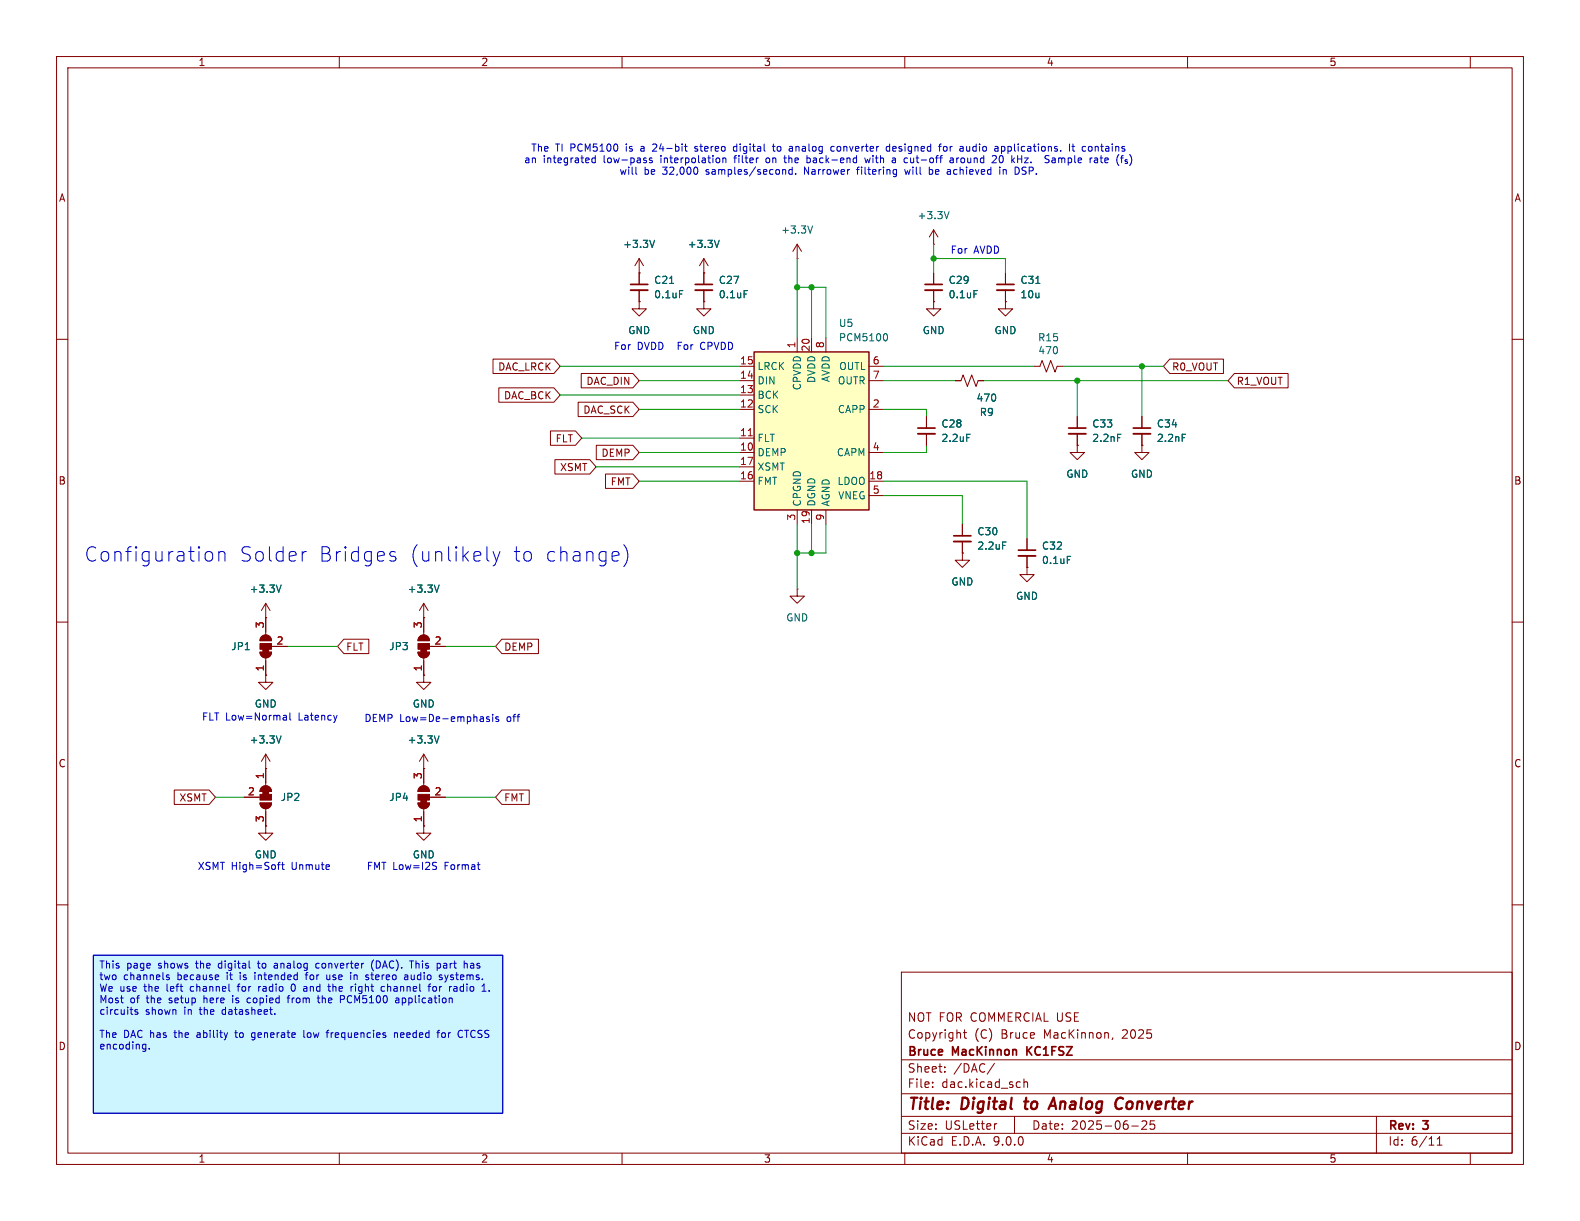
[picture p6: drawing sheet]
<svg xmlns="http://www.w3.org/2000/svg" width="279mm" height="216mm" viewBox="0 0 279 216" stroke-linecap="round" stroke-linejoin="round" font-family="sans-serif">
<g fill="none" stroke="#840000" stroke-width=".18">
<path d="M10 10h259.4v195.9h-259.4zM12 12h255.4v191.9h-255.4zM60 10v2M110 10v2M160 10v2M210 10v2M260 10v2M10 60h2M267.4 60h2M10 110h2M267.4 110h2M10 160h2"/>
<path d="M159.4 171.9h108v32h-108zM267.4 160h2M159.4 197.4h108M159.4 193.4h108M159.4 187.4h108M164.9 192.1v.2M164.9 191.4v.1M167.1 189.4v.2M167.1 188.7v.1M170.4 182.6h.5M170.6 182.1v1.3l.3 .2M175.9 188l-1.3 1.9"/>
<path d="M176.3 198.7l-.3 .1M179.4 197.4v3M180.3 191.3l.1 .1M180.4 192.2l-.1 .1M181.1 190.8v1.5M181.1 191.4l.2-.1 .3 .1 .1 .9M196.8 183.5l-.2 .3M200.1 199.1h1.2M201.9 198.3l.6-.1 .2 .1 .1 .3-.9 1.1h.9M204.1 198.2h-.7v.7l.2-.1h.5l.1 .2-.1 .5-.2 .2-.5-.2M243.4 197.4v6.5M60 203.9v2"/>
<path d="M110 203.9v2M159.4 200.4h108M160 203.9v2M210 203.9v2M254.1 202.5h.9M254.1 201.4l.5-.4v1.5M260 203.9v2"/>
</g>
<path d="M181.1 194.8h.8M181.5 194.1l-.2 1.7 .2 .3M185.4 196.1l.9-2 .4 2M185.7 195.5h.9M197.7 194.2a.67 .67 0 0 1 .9 .1M198.4 195.9l-.6 .2" fill="none" stroke="#840000" stroke-width=".4"/>
<path d="M181.6 185.1v1.5M182.5 185.1l-.9 .8" fill="none" stroke="#840000" stroke-width=".3"/>
<path d="M16.5 168.9h72.4v28h-72.4z" fill="#cdf5ff"/>
<path d="M111.5 50.3h3.1M122.9 50.3h3.1M163.6 50.3h3M176.3 50.3h3M162.3 75.7h3.1M189 75.7h3M168.7 94.7h3" fill="none" stroke="#840000" stroke-width=".3"/>
<path d="M111.5 51.3h3.1M122.9 51.3h3.1M163.6 51.3h3M176.3 51.3h3M162.3 76.7h3.1M189 76.7h3M168.7 95.8h3" fill="none" stroke="#840000" stroke-width=".33"/>
<g fill="none" stroke="#840000" stroke-width=".18">
<path d="M113 48.3h.1M113 53.3v1.3h1.3l-1.3 1.3-1.2-1.3h1.2M113 53.3h.1M113 45.7l-.7 1.3M113 45.7l.8 1.3M113 45.7v4.6M113 51.3v2M124.5 48.3h.1M124.5 53.3v1.3h1.2l-1.2 1.3-1.3-1.3h1.3M124.5 53.3h.1M124.5 45.7l-.8 1.3M124.5 45.7l.7 1.3"/>
<path d="M124.5 45.7v4.6M124.5 51.3v2M141 45.7h.1M141 43.2l-.8 1.3M141 43.2l.7 1.3M141 43.2v2.5M165.1 43.2h.1M165.1 53.3v1.3h1.3l-1.3 1.3-1.3-1.3h1.3M165.1 53.3h.1M165.1 40.6l-.8 1.3M165.1 40.6l.8 1.3M165.1 40.6v2.6"/>
<path d="M165.1 48.3v2M165.1 51.3v2M177.8 53.3v1.3h1.3l-1.3 1.3-1.3-1.3h1.3M177.8 53.3h.1M177.8 48.3v2M177.8 51.3v2M163.8 73.7v2M163.8 76.7v2M168.9 67.3h1l.4-1 .8 2 .7-2 .8 2 .4-1h1M182.9 64.8h1l.4-1 .7 2 .8-2 .8 2 .3-1h1.1M190.5 78.7v1.3h1.3l-1.3 1.3-1.3-1.3h1.3M190.5 78.7h.1"/>
<path d="M190.5 73.7v2M190.5 76.7v2M170.2 97.8v1.3h1.2l-1.2 1.2-1.3-1.2h1.3M170.2 97.8h.1M170.2 92.7v2M170.2 95.8v2M47 119.4v1.3h1.3l-1.3 1.2-1.3-1.2h1.3M47 119.4h.1M73.9 115.3h2a1.02 1.02 0 0 1-1 1 1.02 1.02 0 0 1-1-1zM74.2 112.6a1.02 1.02 0 0 1 1.1-.3 1.02 1.02 0 0 1 .6 1h-2zM74.9 119.4v1.3h1.3l-1.3 1.2-1.2-1.2h1.2M74.9 119.4h.1"/>
<path d="M74.9 109.2v3.1M74.9 116.3v3.1M75.9 114.3h2.8M141 104.1v1.3h1.2l-1.2 1.3-1.3-1.3h1.3M141 104.1h.1M46.3 139.2a1.02 1.02 0 0 1 1.1-.2 1.02 1.02 0 0 1 .6 1h-2zM47 135.9h.1M47 133.4l-.8 1.2M47 133.4l.8 1.2M47 133.4v5.5M74.2 139.2a1.02 1.02 0 0 1 1.1-.2 1.02 1.02 0 0 1 .6 1h-2zM74.9 135.9h.1"/>
<path d="M74.9 133.4v5.5M74.9 133.4l-.7 1.2M74.9 133.4l.8 1.2M43.2 141h2.8M46 142h2a1.02 1.02 0 0 1-1 1 1.02 1.02 0 0 1-1-1zM47 146.1v1.2h1.3l-1.3 1.3-1.3-1.3h1.3M47 146.1h.1M47 143v3.1M73.9 142h2a1.02 1.02 0 0 1-1 1 1.02 1.02 0 0 1-1-1zM74.9 143v3.1M75.9 141h2.8"/>
</g>
<g fill="none" stroke="#006464" stroke-width=".18">
<path d="M143.7 39.9l-.4 1.3M167.8 37.4l-.4 1.3M115.8 42.5l-.5 1.3M118.4 50.1h.7M120.2 51.4h.6M127.2 42.5l-.4 1.3M131.6 51.4h.6M172.2 51.4h.6M183.2 50.1h.7M171 76.8h.6M197.6 76.8h.6M177.3 95.8h.6"/>
<path d="M49.7 130.1l-.4 1.3M77.7 130.1l-.5 1.3"/>
</g>
<g fill="#840000" stroke="#840000" stroke-width=".18">
<path d="M74.4 114.8h1v.5h-1z"/>
<path d="M73.9 115.3h2a1.02 1.02 0 0 1-1 1 1.02 1.02 0 0 1-1-1z"/>
<path d="M73.9 113.8h2v1h-2z"/>
<path d="M74.2 112.6a1.02 1.02 0 0 1 1.1-.3 1.02 1.02 0 0 1 .6 1h-2z"/>
<path d="M46.5 140h1v.5h-1z"/>
<path d="M46.3 139.2a1.02 1.02 0 0 1 1.1-.2 1.02 1.02 0 0 1 .6 1h-2z"/>
<path d="M46 140.5h2v1h-2z"/>
<path d="M46 142h2a1.02 1.02 0 0 1-1 1 1.02 1.02 0 0 1-1-1z"/>
<path d="M74.4 141.5h1v.5h-1z"/>
<path d="M73.9 142h2a1.02 1.02 0 0 1-1 1 1.02 1.02 0 0 1-1-1z"/>
<path d="M73.9 140.5h2v1h-2z"/>
<path d="M74.2 139.2a1.02 1.02 0 0 1 1.1-.2 1.02 1.02 0 0 1 .6 1h-2z"/>
</g>
<path d="M133.3 62.2h20.4v28h-20.4z" fill="#ffffc2"/>
<path d="M133.3 62.2h20.4v28h-20.4z" fill="none" stroke="#840000" stroke-width=".25"/>
<g fill="none" stroke="#840000" stroke-width=".18">
<path d="M113 48.3h.1M113 53.3h.1M113 48.3v2M113 51.3v2M124.5 48.3h.1M124.5 53.3h.1M124.5 48.3v2M124.5 51.3v2M141 59.7v2.5M143.5 59.7v2.5M146 59.7v2.5M165.1 53.3h.1"/>
<path d="M165.1 48.3v2M165.1 51.3v2M177.8 53.3h.1M177.8 48.3v2M177.8 51.3v2M87.2 63.5h10.7l1.2 1.3-1.2 1.2h-10.7zM88.2 68.6h9.7l1.2 1.3-1.2 1.2h-9.7zM97.3 76.2h4.5l1.1 1.3-1.1 1.2h-4.5zM102.2 71.1h9.7l1.1 1.3-1.1 1.3h-9.7zM102.8 66h9.1l1.1 1.3-1.1 1.3h-9.1zM105.4 78.7h6.5l1.1 1.3-1.1 1.3h-6.5zM130.8 64.8h2.5"/>
<path d="M130.8 67.3h2.5M130.8 69.9h2.5M130.8 72.4h2.5M130.8 77.5h2.5M153.7 64.8h2.5M153.7 67.3h2.5M153.7 72.4h2.5M163.8 73.7v2M163.8 76.7v2M168.9 67.3h1M173 67.3h1M190.5 78.7h.1"/>
<path d="M190.5 73.7v2M190.5 76.7v2M201.9 78.7v1.3h1.3l-1.3 1.3-1.2-1.3h1.2M201.9 78.7h.1M201.9 73.7v2M201.9 76.7v2M206.9 63.5h9.4v2.5h-9.4l-1.2-1.2zM218.3 66h9.5v2.6h-9.5l-1.1-1.3zM98.1 81.3h6.2l1.1 1.3-1.1 1.2h-6.2zM107.1 83.8h4.8l1.1 1.3-1.1 1.3h-4.8zM130.8 80h2.5M130.8 82.6h2.5"/>
<path d="M130.8 85.1h2.5M141 90.2v2.5M143.5 90.2v2.5M146 90.2v2.5M153.7 80h2.5M153.7 85.1h2.5M153.7 87.6h2.5M170.2 97.8h.1M170.2 92.7v2M170.2 95.8v2M181.6 95.3v2M181.6 98.3v2"/>
<path d="M46 115.3h2a1.02 1.02 0 0 1-1 1 1.02 1.02 0 0 1-1-1zM46.3 112.6a1.02 1.02 0 0 1 1.1-.3 1.02 1.02 0 0 1 .6 1h-2zM47 109.2h.1M47 119.4h.1M47 106.7v5.6M47 116.3v3.1M47 106.7l-.8 1.3M47 106.7l.8 1.3M48 114.3h2.8M60.8 113h4.4v2.6h-4.4l-1.1-1.3zM74.9 109.2h.1M74.9 119.4h.1"/>
<path d="M74.9 106.7l-.7 1.3M74.9 106.7l.8 1.3M74.9 106.7v5.1M74.9 116.8v2.6M76.2 114.3h2.5M88.7 113h6.5v2.6h-6.5l-1.1-1.3zM181.6 100.3v1.3h1.3l-1.3 1.3-1.3-1.3h1.3M181.6 100.3h.1M30.8 139.7h6.2l1.1 1.3-1.1 1.2h-6.2zM47 135.9h.1M47 135.9v2.5M74.9 135.9h.1"/>
<path d="M74.9 135.9v2.5M88.7 139.7h4.9v2.5h-4.9l-1.1-1.2zM43.2 141h2.5M47 146.1h.1M47 143.5v2.6M74.9 146.1v1.2h1.3l-1.3 1.3-1.2-1.3h1.2M74.9 146.1h.1M74.9 143.5v2.6M76.2 141h2.5"/>
</g>
<path d="M132.3 77.1h.7" fill="none" stroke="#a90000" stroke-width=".18"/>
<g fill="none" stroke="#006464" stroke-width=".18">
<path d="M115.8 42.5l-.5 1.3M118.4 50.1h.7M120.2 51.4h.6M127.2 42.5l-.4 1.3M131.6 51.4h.6M156.6 59a.79 .79 0 0 1 0 1.3M172.2 51.4h.6M183.2 50.1h.7M171 76.8h.6M197.6 76.8h.6M209.1 76.8h.6M177.3 95.8h.6"/>
<path d="M188.7 98.4h.6M49.7 103.4l-.4 1.3M77.7 103.4l-.5 1.3M49.7 130.1l-.4 1.3M77.7 130.1l-.5 1.3"/>
</g>
<g fill="#840000" stroke="#840000" stroke-width=".18">
<path d="M46.5 114.8h1v.5h-1z"/>
<path d="M46 115.3h2a1.02 1.02 0 0 1-1 1 1.02 1.02 0 0 1-1-1z"/>
<path d="M46 113.8h2v1h-2z"/>
<path d="M46.3 112.6a1.02 1.02 0 0 1 1.1-.3 1.02 1.02 0 0 1 .6 1h-2z"/>
</g>
<path d="M200.4 75.7h3.1M180.1 97.3h3" fill="none" stroke="#840000" stroke-width=".3"/>
<path d="M200.4 76.7h3.1M180.1 98.3h3" fill="none" stroke="#840000" stroke-width=".33"/>
<g fill="none" stroke="#009600" stroke-width=".18">
<path d="M141 50.8h5v8.9M141 45.7v14M143.5 50.8v8.9M165.1 43.2v5.1M165.1 45.7h12.7v2.6M99.1 64.8h31.7M99.1 69.9h31.7M102.9 77.5h27.9M113 67.3h17.8M113 72.4h17.8M156.2 67.3h12.7M156.2 64.8h26.7"/>
<path d="M156.2 72.4h7.6v1.3M163.8 78.7v1.3h-7.6M174 67.3h43.2M188 64.8h17.7M190.5 67.3v6.4M201.9 64.8v8.9M105.4 82.6h25.4M113 80h17.8M113 85.1h17.8M141 92.7v11.4M143.5 92.7v5.1M146 92.7v5.1h-5"/>
<path d="M156.2 87.6h14v5.1M156.2 85.1h25.4v10.2M50.8 114.3h8.9M78.7 114.3h8.9M38.1 141h5.1M78.7 141h8.9"/>
</g>
<g fill="none" stroke="#0000c2" stroke-width=".18">
<path d="M105.3 27.5v1.3M105.3 28l-.4-.1-.2 .3 .1 .5h.5M112.4 29.6v1l.2 .2M115.3 28l-.3-.1-.2 .2 .1 .2 .4 .1v.3h-.5M115.6 25.5l-.2 .1M116.1 26l-.7 .7h.7M121 25.9h.5M121.2 25.5v1.1l.3 .1M122.9 26.7h.3M123.2 25.9l-.3 .2v.1l.3 .1M123.4 30l-.2 .8M127.2 28.1v.6"/>
<path d="M127.8 28.1l.2-.2 .3 .1 .1 .8M127.8 27.9v.9M130.3 25.9h-.4l-.2 .2 .1 .6h.5M135.6 28l-.2 .2 .2 .5M136.6 25.9h.5M136.8 25.5v1.1l.3 .1M138.6 27.9h.5M138.8 30l.1 .2v.6M138.8 27.5v1.1l.3 .2M140 25.9l.1 .2v.6M140.1 29.6v1.2M140.1 30h-.4l-.2 .2 .1 .6h.5"/>
<path d="M140.1 26.7h-.4M140.1 26.2h-.4M140.7 30.7v.1M142.7 27.5v1.3M143.2 28v.1M143.2 28.7l-.1 .1-.4-.1M147.5 25.9h-.3l-.3 .2 .1 .6h.5M148.1 26v.6M151.5 30h.4M151.7 29.6l-.1 1.2M152.9 27.9l.3 .9 .2-.6 .2 .6 .3-.9M157.3 25.9h-.3l-.3 .2 .1 .6h.5"/>
<path d="M157.3 25.5v1.2M157.8 28.7h.6M158.2 27.9l-.4 .1M158.3 25.9h-.3l-.1 .2v.6h.4M158.3 28l.1 .8M158.4 28.2l-.6 .2M158.4 30h.1M158.5 26.2l-.6 .1M158.5 30v1l-.1 .2M158.5 30.8h-.1M160 30l.2 .8 .3-.6M164.3 30h.4l.2 .1"/>
<path d="M164.3 29.6v1.2M164.9 30.7l-.2 .1h-.4M166 25.9h.5M166.5 25.5h-.3M166.9 25.9h.3l.3 .2v.4l-.3 .2h-.3l-.1-.2zM167.7 30h.3l.1 .8M168 28h.5l.1 .8M168.1 30.8h-.4M168.1 30.3h-.4M168.6 28.2l-.4 .1-.2 .2 .2 .3 .4-.1M169.2 27.9v.9M169.4 27.9l-.2 .3"/>
<path d="M170.9 25.9l.1 .8h.3l.2-.1M176.1 27.6v.5l-.7 .7h.8M176.8 29.6v.1M176.8 30v.8M176.8 27.6a.69 .69 0 0 0 .3 1.2M177.1 25.9h.4l.2 .2-.1 .6h-.5M177.1 25.9v1.3M177.1 27.5l-.2 .1M177.4 30v.8M177.8 30l-.4 .1M180 28.1h.7M180 29.6l.2 .5-.2 .7"/>
<path d="M185 28.1l.4 .1 .1 .3-.2 .3h-.3M186.5 28l.1 .8M186.6 28.2l-.4 .1-.2 .2 .2 .3 .4-.1M189.1 25.5v1.2M189.6 25.9h.4M189.7 25.5v1.1l.3 .1M193.7 25.9v.8M193.8 25.9l-.1 .1M193.9 27.9l.2 .2v.7M194.1 28.7l-.1 .1M194.1 28.2l-.1 .1M194.5 27.9h.5"/>
<path d="M194.7 27.5v1.1l.3 .2M199.1 28.6h.2l.1 .2-.3 .1M199.1 28.2l.2 .1M199.9 27.6a1.47 1.47 0 0 1-.1 1.7M36.8 97.5a.69 .69 0 0 1 .8 .5v.7a.69 .69 0 0 1-.8 .5M38.7 97.8a.63 .63 0 0 1 1.1 .1v1.3M38.7 97.5v1.7M54.2 97.5l-.5 .1M69.3 97.5l.6 .1M69.3 98.4l.6 .1 .1 .4-.3 .3h-.5M87.2 97.5l.6 1.7M87.8 99.2l-.2 .6-.4 .3"/>
<path d="M88.4 97.5l-.6 1.7M110.3 96.3a2.91 2.91 0 0 1 0 3.9M50.2 126.5h.4l.1 .8M50.7 127.3h-.5M50.7 126.8h-.5M51.3 126.1v1l.1 .2M86.5 126.8l-.3-.1-.2 .2 .1 .2 .4 .1v.3h-.5M87.1 126.3v.1M87.1 126.7v.9M88.2 126.8l-.4-.1-.1 .2v.2l.5 .1v.3h-.5M49.1 152.9h.4M49.5 152.5l-.3 .2"/>
<path d="M49.8 152.9h.5M50 152.5v1.1l.3 .1M76.7 153.1l.4 .1 .1 .3-.2 .2h-.3M16.5 168.9h72.4v28h-72.4zM24.3 178.6l-.3-.1-.1 .2v.2l.4 .1v.3h-.4M29.4 172.6l.6 .4-.2 .2h-.4M29.9 172.4h-.3l-.2 .2M41.1 176v.2M41.1 176.5v.8M41.9 174.4h.5M42.2 174.1l-.1 1.2M44.1 171.1l.1 .1"/>
<path d="M44.2 176.5h-.4l-.1 .2v.5l.5 .1M45.1 172v.1M45.1 172.4v.8M45.5 170.3h.5M45.7 169.9v1.2M45.7 174.4v.9M46.1 174.4l-.4 .3M48.6 179.2v.2M48.9 170.3l-.4 .1M48.9 170.7h-.3l-.1 .2v.2l.4 .1M50.8 176.5h.4M50.9 176.2v1.1"/>
<path d="M51.2 176l-.2 .1M51.5 174.2v.8l.3 .3 .2-.1M54.1 174.4l.2 .2v.7M54.2 172.1v1.1M54.3 175.2l-.5 .1M54.3 174.7l-.5 .1M56.1 176.5h.5M56.3 176v1.1l.3 .2M56.4 170.4l-.3-.1-.3 .3 .2 .5h.4M57.8 172.4v.8h.3l.2-.1M58 174.4h.4M58.3 175.3h.1"/>
<path d="M58.9 174v1.3M59 174.4l-.1 .1M60.9 176.3l-.1 .4h-.6M62.6 172.4v.8M62.8 172.4l-.2 .1M62.9 174.4v.9M65 172.8l.2 .2-.2 .2M65 172.4h.2M65.6 172.4h.5M66.1 169.7a1.46 1.46 0 0 0 0 2M67.6 174.4l.4 .1M68 175.2l-.4 .1"/>
<path d="M68.5 174v1.3M68.9 174.4l-.4 .1M70 177.3h.5M70 176.5h.5v.8M70.5 176.8l-.5 .1M71.6 173.2h.5M72.1 172.6v.6M72.1 172.7l-.5 .1M72.4 169.9h.7M75.7 174.4h.5M76.6 174.5l.2-.1 .3 .1 .1 .5-.1 .2-.3 .1-.2-.1zM78 172.8l.2 .2-.2 .2"/>
<path d="M78 172.4h.2M78.5 170.8v.3M78.6 172.4l.3 .8M78.9 173.2l-.3 .5M79.2 172.4l-.3 .8M80.8 175.2l-.4 .1M80.8 174.7l-.4 .1M80.8 174.6v.7M82.5 170.3l.1 .2v.7M83.6 170.3l-.4 .1M83.7 170.7h-.3l-.2 .2v.2l.5 .1M86.5 175.2v.1"/>
<path d="M25.4 184.7h.4M25.8 185.4l-.4 .1M25.8 184.7v1l-.3 .2M26.4 185.4v.1M41.5 182.6h.5M41.7 182.2l.1 1.2M44.5 183.8l.3 .1M45 182.6l-.4 .1-.1 .1v.5l.5 .2M53.7 182.2v1.1l.2 .2M57.7 182.6h.4M58.1 182.2h-.2M69.8 182.7l.1-.1 .3 .1 .1 .8"/>
<path d="M69.8 182.6v.9M77.3 182.6h.4M77.7 182.2h-.2M78.5 182.6l-.3 .1-.1 .1 .1 .5 .3 .2M81.7 182.2l.1 .1M81.8 183.3l-.1 .1M82.2 182.2h.7"/>
</g>
<g fill="#009600" stroke="#009600" stroke-width=".18">
<circle cx="165.1" cy="45.7" r=".46"/>
<circle cx="143.5" cy="50.8" r=".46"/>
<circle cx="141" cy="50.8" r=".46"/>
<circle cx="190.5" cy="67.3" r=".46"/>
<circle cx="201.9" cy="64.8" r=".46"/>
<circle cx="143.5" cy="97.8" r=".46"/>
<circle cx="141" cy="97.8" r=".46"/>
</g>
<g font-size="3.5" fill="#0000c2">
<text x="14.9" y="99.5">Configuration</text>
<text x="42.3" y="99.5">Solder</text>
<text x="56.3" y="99.5">Bridges</text>
<text x="72.3" y="99.5">(unlikely</text>
<text x="90.5" y="99.5">to</text>
<text x="96.2" y="99.5">change)</text>
</g>
<g font-size="2.8" fill="#840000">
<text x="160.4" y="196.8">Title:</text>
<text x="170.1" y="196.8">Digital</text>
<text x="182.1" y="196.8">to</text>
<text x="187.4" y="196.8">Analog</text>
<text x="199.7" y="196.8">Converter</text>
</g>
<g font-size="2.1" fill="#840000">
<text x="160.4" y="183.9">Copyright</text>
<text x="160.4" y="180.9">NOT FOR COMMERCIAL USE</text>
<text x="172.3" y="183.9">(C)</text>
<text x="177.1" y="183.9">Bruce</text>
<text x="184.7" y="183.9">MacKinnon,</text>
<text x="198.7" y="183.9">2025</text>
<text x="160.4" y="189.9">Sheet:</text>
<text x="160.4" y="187.1">Bruce</text>
<text x="168.5" y="187.1">MacKinnon</text>
<text x="168.6" y="189.9">/DAC/</text>
<text x="182.2" y="187.1">KC1FSZ</text>
<text x="160.4" y="192.6">File:</text>
<text x="166.5" y="192.6">dac.kicad_sch</text>
<text x="160.4" y="202.8">KiCad</text>
<text x="160.4" y="200">Size:</text>
<text x="167.1" y="200">USLetter</text>
<text x="168.1" y="202.8">E.D.A.</text>
<text x="175.7" y="202.8">9.0.0</text>
<text x="182.4" y="200">Date:</text>
<text x="189.4" y="200">2025-06-25</text>
<text x="245.4" y="200.2">Rev:</text>
<text x="245.4" y="202.8">Id:</text>
<text x="249.5" y="202.8">6/11</text>
<text x="251.8" y="200.2">3</text>
</g>
<g font-size="1.8" fill="#840000">
<text x="35" y="11.9">1</text>
<text x="85" y="11.9">2</text>
<text x="135" y="11.9">3</text>
<text x="185" y="11.9">4</text>
<text x="235" y="11.9">5</text>
<text x="10.3" y="35.9">A</text>
<text x="267.7" y="35.9">A</text>
<text x="88" y="65.7">DAC_LRCK</text>
<text x="207.2" y="65.7">R0_VOUT</text>
<text x="89" y="70.8">DAC_BCK</text>
<text x="103.6" y="68.3">DAC_DIN</text>
<text x="218.6" y="68.3">R1_VOUT</text>
<text x="103.1" y="73.3">DAC_SCK</text>
<text x="98.2" y="78.4">FLT</text>
<text x="98.9" y="83.5">XSMT</text>
<text x="106.3" y="81">DEMP</text>
<text x="10.3" y="85.9">B</text>
<text x="107.9" y="86">FMT</text>
<text x="267.7" y="85.9">B</text>
<text x="61.1" y="115.3">FLT</text>
<text x="89.1" y="115.3">DEMP</text>
<text x="10.3" y="135.9">C</text>
<text x="267.7" y="135.9">C</text>
<text x="31.6" y="141.9">XSMT</text>
<text x="89.1" y="141.9">FMT</text>
<text x="10.3" y="185.9">D</text>
<text x="267.7" y="185.9">D</text>
<text x="35" y="205.8">1</text>
<text x="85" y="205.8">2</text>
<text x="135" y="205.8">3</text>
<text x="185" y="205.8">4</text>
<text x="235" y="205.8">5</text>
</g>
<g font-size="1.8" fill="#0000c2">
<text x="92.6" y="29.1">an</text>
<text x="93.8" y="27">The</text>
<text x="96.1" y="29.1">integrated</text>
<text x="98.2" y="27">TI PCM5100</text>
<text x="106.8" y="29.1">low-pass</text>
<text x="111" y="27">is</text>
<text x="113.8" y="27">a</text>
<text x="116.1" y="27">24-bit</text>
<text x="117.1" y="29.1">interpolation</text>
<text x="123.7" y="27">stereo</text>
<text x="130.3" y="29.1">filter</text>
<text x="130.8" y="27">digital</text>
<text x="136.1" y="29.1">on</text>
<text x="138" y="27">to</text>
<text x="139.6" y="29.1">the</text>
<text x="141" y="27">analog</text>
<text x="143.7" y="29.1">back-end</text>
<text x="148.6" y="27">converter</text>
<text x="154.3" y="29.1">with</text>
<text x="158.6" y="27">designed</text>
<text x="159.2" y="29.1">a</text>
<text x="161.6" y="29.1">cut-off</text>
<text x="168.2" y="27">for</text>
<text x="169.9" y="29.1">around</text>
<text x="172" y="27">audio</text>
<text x="177.6" y="29.1">20</text>
<text x="178.4" y="27">applications.</text>
<text x="181.2" y="29.1">kHz.</text>
<text x="187.5" y="29.1">Sample</text>
<text x="191.8" y="27">It</text>
<text x="194.3" y="27">contains</text>
<text x="195.6" y="29.1">rate</text>
<text x="109.4" y="31.1">will</text>
<text x="113.9" y="31.1">be</text>
<text x="117.3" y="31.1">32,000</text>
<text x="125.1" y="31.1">samples/second.</text>
<text x="142.7" y="31.1">Narrower</text>
<text x="152.2" y="31.1">filtering</text>
<text x="160.9" y="31.1">will</text>
<text x="165.4" y="31.1">be</text>
<text x="168.8" y="31.1">achieved</text>
<text x="178.2" y="31.1">in</text>
<text x="181.1" y="31.1">DSP.</text>
<text x="168" y="45.1">For</text>
<text x="172.2" y="45.1">AVDD</text>
<text x="108.5" y="62.1">For</text>
<text x="112.7" y="62.1">DVDD</text>
<text x="119.5" y="62.1">For</text>
<text x="123.7" y="62.1">CPVDD</text>
<text x="35.6" y="127.6">FLT Low=Normal</text>
<text x="52.9" y="127.6">Latency</text>
<text x="64.3" y="127.9">DEMP Low=De-emphasis</text>
<text x="89.7" y="127.9">off</text>
<text x="34.9" y="154">XSMT High=Soft</text>
<text x="51.7" y="154">Unmute</text>
<text x="64.8" y="154">FMT Low=I2S</text>
<text x="78.7" y="154">Format</text>
<text x="17.5" y="171.6">This</text>
<text x="17.5" y="173.6">two</text>
<text x="21.8" y="173.6">channels</text>
<text x="22.4" y="171.6">page</text>
<text x="28.1" y="171.6">shows</text>
<text x="31.5" y="173.6">because</text>
<text x="34.9" y="171.6">the</text>
<text x="39.1" y="171.6">digital</text>
<text x="40.4" y="173.6">it</text>
<text x="42.9" y="173.6">is</text>
<text x="45.7" y="173.6">intended</text>
<text x="46.3" y="171.6">to</text>
<text x="49.3" y="171.6">analog</text>
<text x="55" y="173.6">for</text>
<text x="56.9" y="171.6">converter</text>
<text x="58.8" y="173.6">use</text>
<text x="63.2" y="173.6">in</text>
<text x="66.2" y="173.6">stereo</text>
<text x="66.9" y="171.6">(DAC).</text>
<text x="73.2" y="173.6">audio</text>
<text x="74" y="171.6">This</text>
<text x="78.9" y="171.6">part</text>
<text x="79.6" y="173.6">systems.</text>
<text x="83.9" y="171.6">has</text>
<text x="17.5" y="175.7">We use</text>
<text x="17.5" y="177.7">Most</text>
<text x="17.5" y="179.8">circuits</text>
<text x="23" y="177.7">of</text>
<text x="25.6" y="175.7">the</text>
<text x="25.7" y="179.8">shown</text>
<text x="26" y="177.7">the</text>
<text x="29.7" y="175.7">left</text>
<text x="30.2" y="177.7">setup</text>
<text x="32.7" y="179.8">in</text>
<text x="34.1" y="175.7">channel</text>
<text x="35.6" y="179.8">the</text>
<text x="36.5" y="177.7">here</text>
<text x="39.7" y="179.8">datasheet.</text>
<text x="41.8" y="177.7">is</text>
<text x="42.7" y="175.7">for</text>
<text x="44.6" y="177.7">copied</text>
<text x="46.6" y="175.7">radio</text>
<text x="52" y="177.7">from</text>
<text x="52.6" y="175.7">0</text>
<text x="54.9" y="175.7">and</text>
<text x="57.5" y="177.7">the</text>
<text x="59.6" y="175.7">the</text>
<text x="61.6" y="177.7">PCM5100</text>
<text x="63.7" y="175.7">right</text>
<text x="69.3" y="175.7">channel</text>
<text x="71.6" y="177.7">application</text>
<text x="77.9" y="175.7">for</text>
<text x="81.7" y="175.7">radio</text>
<text x="17.5" y="183.9">The</text>
<text x="17.5" y="185.9">encoding.</text>
<text x="21.8" y="183.9">DAC has</text>
<text x="31.1" y="183.9">the</text>
<text x="35.3" y="183.9">ability</text>
<text x="42.3" y="183.9">to</text>
<text x="45.4" y="183.9">generate</text>
<text x="54.7" y="183.9">low</text>
<text x="59.1" y="183.9">frequencies</text>
<text x="71.2" y="183.9">needed</text>
<text x="79.1" y="183.9">for</text>
<text x="82.9" y="183.9">CTCSS</text>
</g>
<g font-size="1.8" fill="#006464">
<text x="138" y="41.5">+3.3V</text>
<text x="162.2" y="39">+3.3V</text>
<text x="110.1" y="44">+3.3V</text>
<text x="121.5" y="44">+3.3V</text>
<text x="115.6" y="50.4">C21</text>
<text x="115.6" y="52.9">0.1uF</text>
<text x="127" y="50.4">C27</text>
<text x="127" y="52.9">0.1uF</text>
<text x="167.6" y="50.4">C29</text>
<text x="167.6" y="52.9">0.1uF</text>
<text x="180.3" y="50.4">C31</text>
<text x="180.3" y="52.9">10u</text>
<text x="111" y="59.3">GND</text>
<text x="122.4" y="59.3">GND</text>
<text x="148.3" y="58">U5</text>
<text x="163.1" y="59.3">GND</text>
<text x="175.8" y="59.3">GND</text>
<text x="133.9" y="65.6">LRCK</text>
<text x="148.3" y="60.6">PCM5100</text>
<text x="148.3" y="65.6">OUTL</text>
<text x="183.5" y="60.6">R15</text>
<text x="183.5" y="62.8">470</text>
<text x="133.9" y="68.2">DIN</text>
<text x="133.9" y="70.7">BCK</text>
<text x="141.8" y="69.1" transform="rotate(-90 141.8 69.1)">CPVDD</text>
<text x="144.4" y="67.8" transform="rotate(-90 144.4 67.8)">DVDD</text>
<text x="146.9" y="67.7" transform="rotate(-90 146.9 67.7)">AVDD</text>
<text x="148.1" y="68.2">OUTR</text>
<text x="172.6" y="71.2">470</text>
<text x="133.9" y="73.3">SCK</text>
<text x="148.1" y="73.3">CAPP</text>
<text x="166.4" y="75.8">C28</text>
<text x="173.2" y="73.8">R9</text>
<text x="193" y="75.8">C33</text>
<text x="204.5" y="75.8">C34</text>
<text x="133.9" y="78.3">FLT</text>
<text x="133.9" y="80.9">DEMP</text>
<text x="133.9" y="83.4">XSMT</text>
<text x="147.9" y="80.9">CAPM</text>
<text x="166.4" y="78.3">2.2uF</text>
<text x="193" y="78.3">2.2nF</text>
<text x="204.5" y="78.3">2.2nF</text>
<text x="133.9" y="86">FMT</text>
<text x="141.8" y="89.7" transform="rotate(-90 141.8 89.7)">CPGND</text>
<text x="144.4" y="89.7" transform="rotate(-90 144.4 89.7)">DGND</text>
<text x="146.9" y="89.7" transform="rotate(-90 146.9 89.7)">AGND</text>
<text x="148" y="86">LDOO</text>
<text x="148.1" y="88.5">VNEG</text>
<text x="188.5" y="84.7">GND</text>
<text x="199.9" y="84.7">GND</text>
<text x="172.7" y="94.8">C30</text>
<text x="172.7" y="97.4">2.2uF</text>
<text x="184.2" y="97.4">C32</text>
<text x="184.2" y="99.9">0.1uF</text>
<text x="44" y="105">+3.3V</text>
<text x="72" y="105">+3.3V</text>
<text x="168.1" y="103.7">GND</text>
<text x="179.6" y="106.3">GND</text>
<text x="138.9" y="110.1">GND</text>
<text x="40.8" y="115.2">JP1</text>
<text x="68.7" y="115.2">JP3</text>
<text x="45" y="125.3">GND</text>
<text x="72.9" y="125.3">GND</text>
<text x="44" y="131.7">+3.3V</text>
<text x="72" y="131.7">+3.3V</text>
<text x="49.5" y="141.8">JP2</text>
<text x="68.7" y="141.8">JP4</text>
<text x="45" y="152">GND</text>
<text x="72.9" y="152">GND</text>
</g>
<g font-size="1.8" fill="#a90000">
<text x="130.8" y="64.5">15</text>
<text x="140.7" y="61.7" transform="rotate(-90 140.7 61.7)">1</text>
<text x="143.3" y="62.3" transform="rotate(-90 143.3 62.3)">20</text>
<text x="145.8" y="61.7" transform="rotate(-90 145.8 61.7)">8</text>
<text x="154.2" y="64.5">6</text>
<text x="130.8" y="67.1">14</text>
<text x="130.8" y="69.6">13</text>
<text x="154.2" y="67.1">7</text>
<text x="130.8" y="72.1">12</text>
<text x="130.8" y="77.2">11</text>
<text x="154.2" y="72.1">2</text>
<text x="130.8" y="79.8">10</text>
<text x="130.8" y="82.3">17</text>
<text x="154.2" y="79.8">4</text>
<text x="130.8" y="84.8">16</text>
<text x="153.6" y="84.8">18</text>
<text x="154.2" y="87.4">5</text>
<text x="140.7" y="92.1" transform="rotate(-90 140.7 92.1)">3</text>
<text x="143.3" y="92.8" transform="rotate(-90 143.3 92.8)">19</text>
<text x="145.8" y="92.1" transform="rotate(-90 145.8 92.1)">9</text>
<text x="46.7" y="111.2" transform="rotate(-90 46.7 111.2)">3</text>
<text x="74.7" y="111.2" transform="rotate(-90 74.7 111.2)">3</text>
<text x="46.7" y="118.8" transform="rotate(-90 46.7 118.8)">1</text>
<text x="48.8" y="114">2</text>
<text x="74.7" y="118.8" transform="rotate(-90 74.7 118.8)">1</text>
<text x="76.8" y="114">2</text>
<text x="46.7" y="137.9" transform="rotate(-90 46.7 137.9)">1</text>
<text x="74.7" y="137.9" transform="rotate(-90 74.7 137.9)">3</text>
<text x="43.7" y="140.7">2</text>
<text x="76.8" y="140.7">2</text>
<text x="46.7" y="145.5" transform="rotate(-90 46.7 145.5)">3</text>
<text x="74.7" y="145.5" transform="rotate(-90 74.7 145.5)">1</text>
</g>
</svg>
